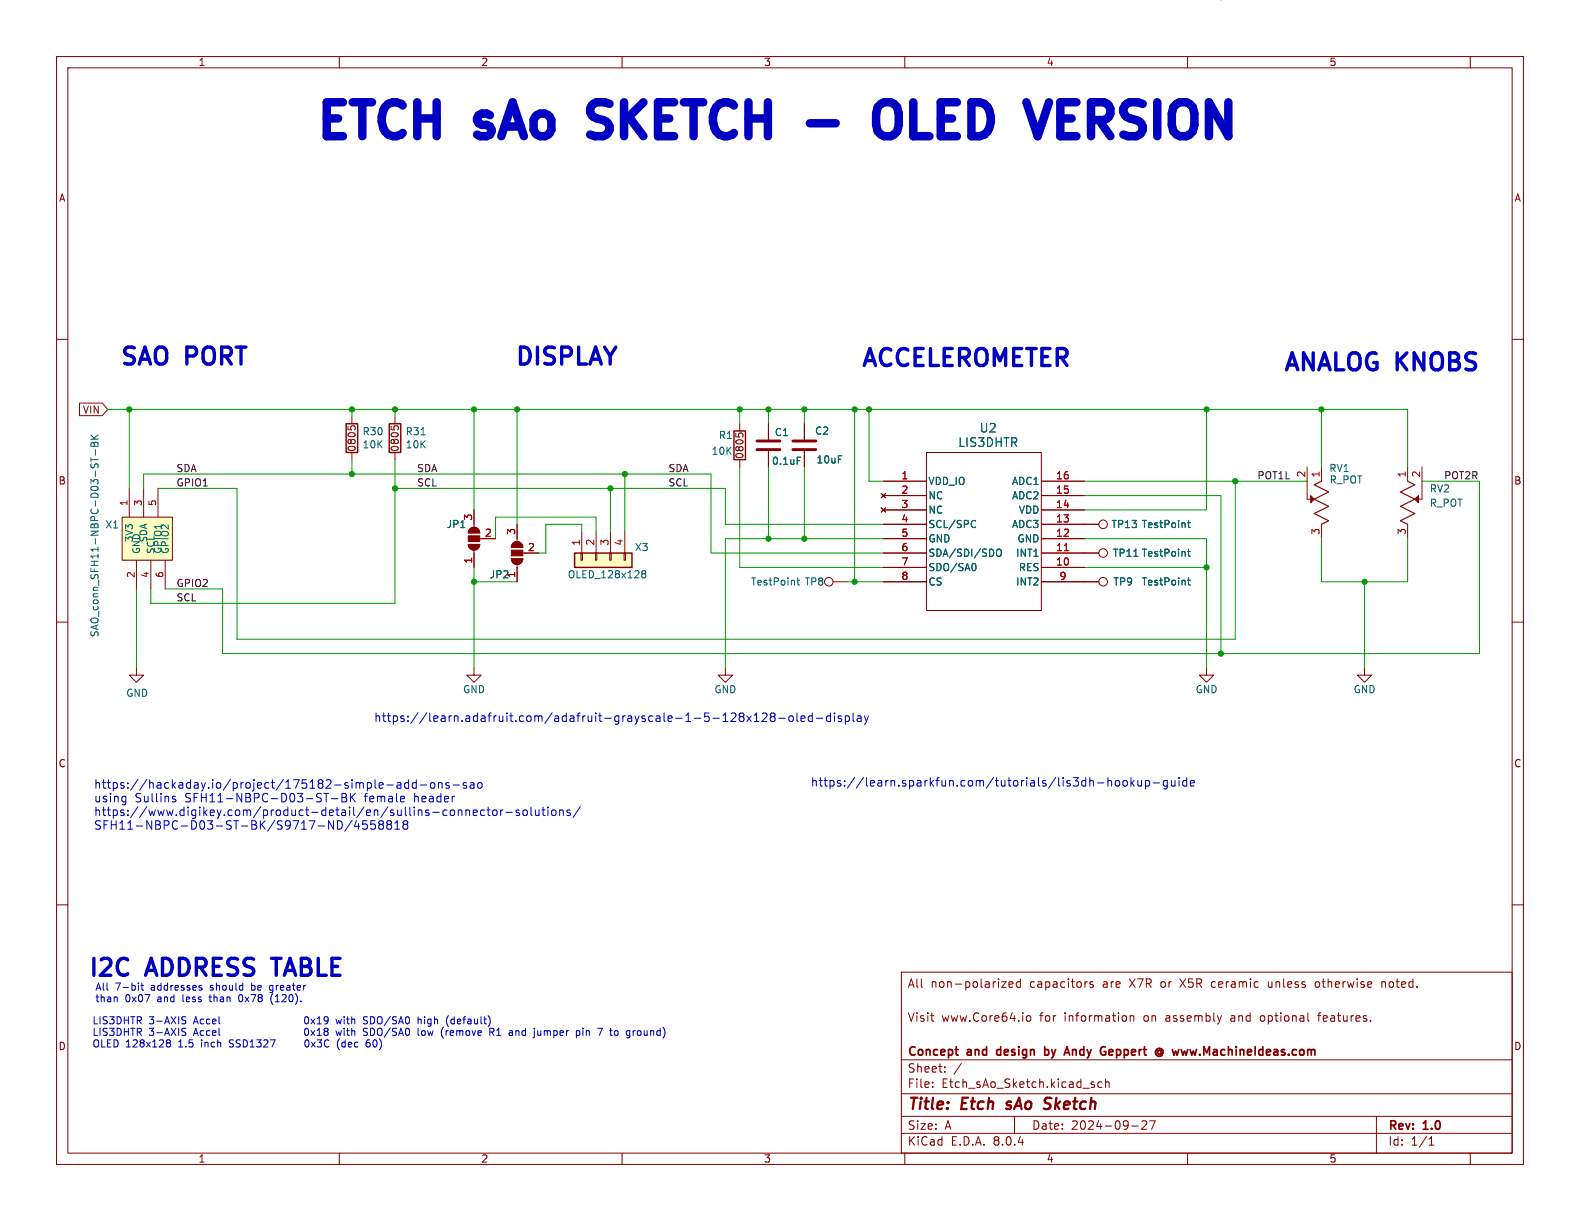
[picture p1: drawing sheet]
<svg xmlns="http://www.w3.org/2000/svg" width="279mm" height="216mm" viewBox="0 0 279 216" stroke-linecap="round" stroke-linejoin="round" font-family="sans-serif">
<g fill="none" stroke="#840000" stroke-width=".18">
<path d="M10 10h259.4v195.9h-259.4zM12 12h255.4v191.9h-255.4zM60 10v2M110 10v2M160 10v2M210 10v2M260 10v2M10 60h2M267.4 60h2M61.5 75.4v.6M62 75.5l.3-.2h.3l.2 .2M62.2 73.7v1.2"/>
<path d="M62.2 80v1.3M155.8 87.2l.8 .8M155.8 89.8l.8 .8M156.2 85.1h7.6M156.2 97.8h7.6M156.2 95.3h7.6M156.2 92.7h7.6M156.2 90.2h7.6M156.2 87.6h7.6M156.6 87.2l-.8 .8M156.6 89.8l-.8 .8M163.8 80h20.3v28h-20.3z"/>
<path d="M184.1 85.1h7.7M184.1 97.8h7.7M184.1 95.3h7.7M184.1 92.7h7.7M184.1 90.2h7.7M184.1 87.6h7.7M231.1 82.6v5.7h1.3M233.7 82.6v2.5M233.7 92.7v2.6M248.9 82.6v2.5M248.9 92.7v2.6M251.5 82.6v5.7h-1.3"/>
<path d="M10 110h2M156.2 100.3h7.6M156.2 102.9h7.6M184.1 100.3h7.7M184.1 102.9h7.7M213.4 118.1v1.3h1.2l-1.2 1.3-1.3-1.3h1.3M241.3 118.1v1.3h1.3l-1.3 1.3-1.3-1.3h1.3M267.4 110h2M10 160h2M267.4 160h2M159.4 171.9h108v32h-108zM164.6 179.6h.5"/>
<path d="M177.1 173.6h.8l-.8 1h.8M178.4 174.1l.7-.2v-.2l-.5-.1-.2 .2 .1 .7h.6M180.4 173.7l-.4-.1-.3 .3v.4l.2 .2h.5M180.4 173.1v1.5M181.6 179.7l.2-.1 .4 .1 .1 .6-.2 .2-.3 .1-.2-.2zM193.3 173.7l-.4-.1-.2 .2 .1 .2 .5 .2v.3h-.6M199.9 179.7l.2-.1 .3 .1 .1 .9M199.9 179.6v1M214.3 173.7v.7M222.9 179.7v.7M224.3 173.6v.8l.2 .2M233 179.6h.6"/>
<path d="M233.1 173.6l-.4 .1-.1 .2v.5l.5 .2M233.4 179.1l-.2 .2v1.3M244.4 173.6v1M244.9 173.7l-.3-.1-.2 .1M159.4 197.4h108M159.4 193.4h108M159.4 187.4h108M164.9 192.1v.2M164.9 191.4v.1M165 180.6h.1M167.1 189.4v.2M167.1 188.7v.1"/>
<path d="M170 188l-1.3 1.9M179.4 197.4v3M193.4 191.8l.2 .2-.2 .3M193.4 191.3l.1 .1M194.9 191.4l-.5-.1-.3 .3v.4l.2 .2h.6M195.5 191.4l.2-.1 .4 .1v.9M195.5 190.8v1.5M200.1 199.1h1.2M201.9 198.3l.6-.1 .2 .1 .1 .3-.9 1.1h.9M203.3 198.2h1l-.7 1.5M231.4 180.5l.1 .1M243.4 197.4v6.5"/>
<path d="M60 203.9v2M110 203.9v2M159.4 200.4h108M160 203.9v2M210 203.9v2M252.7 202.5h.9M252.7 201.4l.4-.4v1.5M260 203.9v2"/>
</g>
<path d="M177.9 196l.2 .1M178.1 194.9l-.1 .3 .1 .1M185.1 195.1l.5 .1M185.6 195.9l-.3 .2h-.5M185.7 194.1l-.7 .1" fill="none" stroke="#840000" stroke-width=".4"/>
<path d="M168.9 185.6h.6M169.3 186.6h.2M176.3 185.7v.7M184.7 185.6h.5l.2 .1M184.7 185.1v1.5M185.4 186.4l-.2 .2-.5-.1M188.7 185.1l.5 1.5M196.1 186.4l.2 .2h.3M196.6 185.6h-.3l-.2 .2M196.8 185.9l-.7 .2" fill="none" stroke="#840000" stroke-width=".3"/>
<path d="M233.7 85.1l-1.3 .6 2.5 1.3-2.5 1.3 2.5 1.2-2.5 1.3 2.5 1.3-1.2 .6M248.9 85.1l1.3 .6-2.6 1.3 2.6 1.3-2.6 1.2 2.6 1.3-2.6 1.3 1.3 .6" fill="none" stroke="#840000" stroke-width=".2"/>
<g fill="#840000" stroke="#840000" stroke-width=".18">
<path d="M231.8 87.6l.6 .7-.6 .6z"/>
<path d="M250.2 88.3l.6-.7v1.3z"/>
</g>
<path d="M188.2 97.4h.7" fill="none" stroke="#a90000" stroke-width=".18"/>
<path d="M172.2 92l.3 .1M172.3 99.6a.79 .79 0 0 1 0 1.3M172.5 93.2l-.3 .1M176.3 97.3l.2-.2a.43 .43 0 0 1 .6 .4v.4a.42 .42 0 0 1-.5 .5 .42 .42 0 0 1-.4-.5z" fill="none" stroke="#006464" stroke-width=".18"/>
<path d="M61.2 74.9h2v5.1h-2z" fill="none" stroke="#840000" stroke-width=".25"/>
<path d="M101.6 97.8h10.2v2.5h-10.2z" fill="#ffffc2"/>
<g fill="none" stroke="#840000" stroke-width=".18">
<path d="M69.2 75.4v.6M69.6 75.5l.3-.2h.3l.2 .2M69.8 73.7v1.2M130.1 76.6v.6M130.6 76.8l.2-.2h.3l.3 .2M130.8 74.9v1.3M69.8 80v1.3M82.8 96.3h2a1.02 1.02 0 0 1-1 1 1.02 1.02 0 0 1-1-1zM83.1 93.5a1.02 1.02 0 0 1 1.1-.2 1.02 1.02 0 0 1 .6 .9h-2zM83.8 90.2v3M83.8 97.3v3M84.8 95.3h2.8"/>
<path d="M90.4 98.8h2.1a1.02 1.02 0 0 1-1.1 1 1.02 1.02 0 0 1-1-1zM90.7 96.1a1.02 1.02 0 0 1 1.1-.3 1.02 1.02 0 0 1 .7 1h-2.1zM91.4 92.7v3.1M91.4 99.8v3.1M92.5 97.8h2.7M102.7 97.8h.3v1.3h-.3zM102.9 94v3.8M105.3 97.8h.2v1.3h-.2zM105.4 94v3.8M107.8 97.8h.3v1.3h-.3zM107.9 94v3.8M110.4 97.8h.2v1.3h-.2z"/>
<path d="M110.5 94v3.8M130.8 81.3v1.3M191.8 97.8h2.5M191.8 92.7h2.5M24.1 118.1v1.3h1.3l-1.3 1.3-1.2-1.3h1.2M83.8 118.1v1.3h1.3l-1.3 1.3-1.3-1.3h1.3M128.3 118.1v1.3h1.2l-1.2 1.3-1.3-1.3h1.3M147.3 102.9h2.6M191.8 102.9h2.5"/>
<circle cx="195.1" cy="92.7" r=".76"/>
<circle cx="195.1" cy="97.8" r=".76"/>
<circle cx="146.6" cy="102.9" r=".76"/>
<circle cx="195.1" cy="102.9" r=".76"/>
</g>
<path d="M68.8 74.9h2.1v5.1h-2.1zM129.8 76.2h2v5.1h-2zM101.6 97.8h10.2v2.5h-10.2z" fill="none" stroke="#840000" stroke-width=".25"/>
<path d="M74.5 76.9h.7M210 97.5h.5M210 92.4h.5M210.2 92v1.1l.3 .2M210.2 97.1v1.1l.3 .2M113.7 101.5l-.2-.3 .2-.3h.3l.2 .3-.2 .3M113.7 101.5l-.2 .2v.4l.2 .1 .4-.1 .1-.2-.1-.3-.1-.1M113.7 101.5h.3M140.9 102.6h.5M141.1 102.2v1.1l.3 .1M210 102.6h.5M210.2 102.2v1.1l.3 .1" fill="none" stroke="#006464" stroke-width=".18"/>
<g fill="#840000" stroke="#840000" stroke-width=".18">
<path d="M90.4 98.8h2.1a1.02 1.02 0 0 1-1.1 1 1.02 1.02 0 0 1-1-1z"/>
<path d="M90.4 97.3h2.1v1h-2.1z"/>
<path d="M90.7 96.1a1.02 1.02 0 0 1 1.1-.3 1.02 1.02 0 0 1 .7 1h-2.1z"/>
<path d="M82.8 96.3h2a1.02 1.02 0 0 1-1 1 1.02 1.02 0 0 1-1-1z"/>
<path d="M82.8 94.7h2v1.1h-2z"/>
<path d="M83.1 93.5a1.02 1.02 0 0 1 1.1-.2 1.02 1.02 0 0 1 .6 .9h-2z"/>
</g>
<path d="M21.6 91.4h8.9v7.7h-8.9z" fill="#ffffc2"/>
<g fill="none" stroke="#840000" stroke-width=".18">
<path d="M14.1 71.3h4l.9 1.1-.9 1.1h-4zM135.9 74.9v2.8M135.9 79.8v2.8M142.2 74.9v2.8M142.2 79.8v2.8M21.6 91.4h8.9v7.7h-8.9zM22.9 86.4v5M24.1 99.1v5M25.4 86.4v5M26.7 99.1v5M27.9 86.4v5M29.2 99.1v5"/>
<path d="M83.8 90.2v2.5M83.8 97.8v2.5M85.1 95.3h2.5M91.4 92.7v2.6M92.7 97.8h2.5M155.8 87.2l.8 .8M155.8 89.8l.8 .8M156.2 85.1h7.6M156.2 97.8h7.6M156.2 95.3h7.6M156.2 92.7h7.6M156.2 90.2h7.6"/>
<path d="M156.2 87.6h7.6M156.6 87.2l-.8 .8M156.6 89.8l-.8 .8M184.1 85.1h7.7M184.1 97.8h10.2M184.1 95.3h7.7M184.1 92.7h10.2M184.1 90.2h7.7M184.1 87.6h7.7M91.4 100.3v2.6M156.2 100.3h7.6M156.2 102.9h7.6"/>
<path d="M184.1 100.3h7.7M184.1 102.9h10.2"/>
</g>
<g fill="none" stroke="#006464" stroke-width=".18">
<path d="M16.1 77.6h1.2M16.1 76.9l.7 .7M16.2 78.3h.2l.3 .2 .2-.3 .3 .1 .1 .6h-1.2zM16.7 78.5v.4M16.9 79.5v1M17.3 76.9l-.7 .6M16.1 80.9v.7M16.1 81.3h1.2M141 80.8h.6M172.2 92l.3 .1M172.3 99.6a.79 .79 0 0 1 0 1.3M172.5 93.2l-.3 .1"/>
<path d="M176.3 97.3l.2-.2a.43 .43 0 0 1 .6 .4v.4a.42 .42 0 0 1-.5 .5 .42 .42 0 0 1-.4-.5zM210 97.5h.5M210 92.4h.5M210.2 92v1.1l.3 .2M210.2 97.1v1.1l.3 .2M210 102.6h.5M210.2 102.2v1.1l.3 .1"/>
</g>
<path d="M133.9 79.5h4M133.9 78h4M140.2 79.5h4.1M140.2 78h4.1" fill="none" stroke="#840000" stroke-width=".51"/>
<g fill="none" stroke="#0000c2" stroke-width=".18">
<path d="M68.4 138.8h1.1M70.3 138.5h.5l.1 .9M70.9 138.7l-.5 .1a.29 .29 0 0 0-.2 .3 .29 .29 0 0 0 .2 .3l.5-.1M72.3 138.5l-.5-.1-.3 .3v.4l.2 .2h.6M72.3 137.9v1.5M73.6 138.5l-.4-.1-.3 .3v.4l.1 .2h.6M73.6 137.9v1.5M74.3 138.8h1.2M76.2 138.5l.2-.1 .4 .1 .1 .6-.1 .2-.4 .1-.2-.2zM77.5 138.5l.3-.1 .3 .1 .1 .9M77.5 138.4v1M79.4 138.5l-.4-.1-.2 .2 .1 .2 .5 .2v.3h-.6"/>
<path d="M80.1 138.8h1.2M82.5 138.5l-.4-.1-.2 .2 .1 .2 .5 .2v.3h-.6M83.2 138.5h.6v.9M83.8 138.7l-.5 .1a.29 .29 0 0 0-.2 .3 .29 .29 0 0 0 .2 .3l.5-.1M84.6 138.5l.4-.1 .3 .3v.4l-.3 .3-.4-.1-.1-.2v-.4zM131 126.1h.4l.2 .3-.3 .3M131 126.7h.3M131.3 126.7l.2 .2 .1 .4-.3 .3h-.3M132.1 126.6l.8 1M132.9 126.6l-.8 1M133.4 127.6h.8M133.4 126.5l.4-.4v1.5"/>
<path d="M134.8 126.2l.6-.1 .2 .1v.3l-.9 1.1h.9M136.5 126.7l-.3-.3 .3-.3h.4l.2 .3-.3 .3M136.5 126.7h.3M136.5 126.7l-.3 .3 .1 .4 .2 .2h.3l.3-.3-.1-.4-.2-.2M137.7 127h1.2M139.6 126.7l.2-.1 .4 .1 .1 .6-.2 .2-.3 .1-.2-.2zM140.9 126.1v1.3l.2 .2M141.6 127.1l.8-.2-.1-.3h-.4l-.3 .2 .1 .7h.6M143.6 126.6h-.4l-.3 .3v.4l.2 .2h.5M143.6 126.1v1.5M144.4 127h1.1M146.9 126.6h-.5l-.3 .3v.4l.2 .2h.6"/>
<path d="M146.9 126.1v1.5M147.6 126.1v.1M147.6 126.6v1M148.8 126.6h-.4l-.2 .2 .1 .2 .5 .1v.4h-.6M149.5 126.6h.4l.3 .3v.4l-.1 .2h-.6M149.5 126.6v1.5M150.9 126.1v1.3l.2 .2M151.6 126.6h.6l.1 1M152.3 126.9l-.5 .1a.29 .29 0 0 0-.2 .3 .29 .29 0 0 0 .2 .3l.5-.1M152.9 126.6l.3 1M153.2 127.6l-.1 .3-.2 .2M153.6 126.6l-.4 1"/>
<path d="M195.9 137.5v1.5M195.9 138.1l.2-.1 .4 .1 .1 .9M197.3 138.1l.2-.1 .4 .1 .1 .6-.1 .2-.4 .1-.2-.1zM198.6 138.1l.3-.1 .4 .1 .1 .6-.2 .2-.3 .1-.3-.1zM200 137.5v1.5M200.1 138.4l.5 .6M200.6 138l-.6 .6M201.2 138l.1 .9 .3 .1 .3-.1M201.9 138v1M202.6 138.1l.4-.1 .3 .3v.4l-.2 .2h-.5M202.6 138v1.5M203.9 138.4h1.2"/>
<path d="M206.4 138.1l-.4-.1-.3 .3v.4l.2 .2h.5M206.4 138v1.2l-.3 .3-.3-.1M207.1 138l.1 .9 .4 .1 .2-.1M207.8 138v1M208.5 137.5v.1M208.5 138v1M209.9 138.1l-.5-.1-.3 .3v.4l.2 .2h.6M209.9 137.5v1.5M210.5 138.5l.7-.1-.1-.3-.4-.1-.2 .2 .1 .7h.5M22.1 140.8l.2 .1M22.3 140.8l-.1 1.4M22.3 141.7l-.2 .1"/>
<path d="M30.5 141.2l.5 .2 .1 .1-.1 .2-.4 .1M30.5 140.9h.5M58.6 141.2h1.2M60.5 140.3v1.5h.5l.3-.3a.39 .39 0 0 0-.3-.5M60.5 141h.5M61.3 140.7l-.3 .3M62 140.3v1.5M62.2 140.9l.6 .9M62.3 145.1l-1.3 1.9M62.8 140.3l-.8 .9M63 145.1l-.3 1h.9M63.4 145.6v1"/>
<path d="M64.2 145.1l-.1 .7 .2-.1 .5 .1 .2 .5-.3 .3-.6-.1M65.6 145.1l-.1 .7 .3-.1 .5 .1 .1 .5-.3 .3-.6-.1M67 145.5l.3 .3M67.3 145.8l-.3 .3v.4l.3 .1h.2l.3-.3v-.2l-.3-.3M67.3 145.8h.2M67.8 145.5l-.3 .3M68.4 145.5l.3 .3M68.7 145.8l-.3 .3v.2l.3 .3h.4l.2-.3-.1-.4-.2-.1M68.7 145.8h.3M69.3 145.5l-.3 .3M69.8 146.6h.9M70.3 145.1v1.5"/>
<path d="M71.3 145.5l.2 .3M71.5 145.8l-.2 .3v.2l.2 .3h.5l.1-.3-.1-.4-.2-.1M71.5 145.8h.3M72.1 145.5l-.3 .3M81.5 143.2l.2 .2v.8M82.4 143.2v1M82.4 143.4l.2-.2 .4 .1v.9M83.7 143.7l.7-.1-.1-.3-.4-.1-.2 .2 .1 .7h.5M85.7 143.3l-.4-.1-.3 .3v.4l.1 .2h.6M86.1 143.2h.6M86.3 142.7v1.3l.4 .2M87.2 143.4l.2-.2 .4 .2 .1 .5-.1 .2-.4 .1-.2-.1z"/>
<path d="M88.5 143.2v1M89 143.2l-.3 .1-.2 .2M89.5 143.6h1.1M91.8 143.3l-.3-.1-.2 .2v.2l.5 .2v.3h-.5M92.6 143.3l.4-.1 .3 .3v.4l-.3 .3-.4-.1-.1-.2v-.4zM93.9 142.7v1.3l.2 .2M94.7 143.2l.1 .9 .3 .1 .2-.1M95.3 143.2v1M95.8 143.2h.6M96 142.7v1.3l.4 .2M96.9 142.7v.2M96.9 143.2v1"/>
<path d="M97.6 143.4l.2-.2 .5 .2v.5l-.1 .2-.4 .1-.2-.1zM99 143.4l.2-.2 .3 .1 .1 .9M99 143.2v1M100.8 143.3l-.3-.1-.2 .2v.2l.5 .2v.3h-.5M102.6 142.6l-1.3 2M20.7 176.3v.8M24.5 173.8v.1M24.5 174.2v.9M25.1 173.8v1.1l.3 .2M32.4 179.8h.5M35.4 174.7h.3v.2l-.1 .2h-.3M42.4 175.9l-.2 .4 .2 .8"/>
<path d="M47.7 175.5h.1M47.7 174.4l-.1 .4 .3 .3M47.9 176.2v.9l.4 .5M54 179.8h.2a.68 .68 0 0 1 .4 .6 .68 .68 0 0 1-.4 .6 .84 .84 0 0 1-.2-1.2zM56.5 179.8l-.4 .3M61.5 179.8v1.1l.3 .1M67.3 179.8a.43 .43 0 0 0-.6 .4v.4a.43 .43 0 0 0 .6 .4M76.8 179.8v1.2M82.3 179.8l-.3 .2v1M29.5 184.3l.2 .1M29.7 183.9l-.2 .1M29.7 184.4h.2"/>
<path d="M29.7 184.4l-.2 .1M29.9 183.9l.2 .2-.2 .3M29.9 184.4l.2 .2v.4l-.2 .1-.4-.1M32.4 180.4l.3 .1 .2 .3-.3 .2h-.3M32.4 182.4l.3 .1 .2 .3-.3 .3h-.3M32.4 181.8l.5 .1M54 184l.2-.1a.68 .68 0 0 1 .5 .6 .68 .68 0 0 1-.5 .6l-.2-.1-.1-.4zM54 181.9l.2-.1a.68 .68 0 0 1 .4 .7 .68 .68 0 0 1-.4 .6 .84 .84 0 0 1-.2-1.2zM55 180.2l.7 .8M55 182.2l.7 .9M55.7 180.2l-.7 .8M55.7 182.2l-.7 .9"/>
<path d="M56.1 181h.7M56.1 183.1h.7M56.5 181.8l-.4 .4M60.9 184.3h-.2l-.3 .2 .1 .5 .4 .1M61.3 180.2h.5M61.3 182.2h.5M61.5 181.8v1.1l.3 .2M65.2 184.3l.3 .3v.3l-.3 .2M66.1 183.9l-.2 .4 .2 .8M67.3 181.8a.43 .43 0 0 0-.6 .4v.5a.43 .43 0 0 0 .6 .4M75.9 180.2l.3 .1M76.2 181h-.3"/>
<path d="M76.2 180.2v1l-.2 .3M76.6 182.2l-.3 .9-.2-.6-.2 .6M77.2 180.2l-.4 .1M80.8 182.3l.3-.1 .2 .2M81.3 182.4v.7M81.4 180.3l.1 .2-.6 .1M81.5 182.2l-.2 .2M81.9 180.2h.4M90.4 182.2l-.3 .1M90.5 182.6h-.3l-.2 .2 .1 .2 .4 .1M97.9 183h.5M97.9 182.3h.5"/>
<path d="M97.9 182.2v1.3M105.7 181.8h.8l-.5 1.3M112.2 182.2h.1M115.1 182.4l.3-.2 .2 .2"/>
</g>
<path d="M48 169.5h1.7" fill="none" stroke="#0000c2" stroke-width=".6"/>
<path d="M106.9 18.1h-1.4a1.46 1.46 0 0 0-1.2 1.4 1.46 1.46 0 0 0 1.2 1.4l1.1 .3M155.2 18.9a2.01 2.01 0 0 1 2.3-.8 2.01 2.01 0 0 1 1.4 2v2a2 2 0 0 1-2 2.1 2 2 0 0 1-2-2.1v-2zM161.5 18.1v6h2.9M195.2 18.1h-2.3v6M104.4 23.8l.8 .3h1.4M143.2 21.8h4.6M192.9 21.2h2.3" fill="none" stroke="#0000c2" stroke-width="1.5"/>
<path d="M215.9 -.1v.1" fill="none" stroke="#0000c2" stroke-width=".18" stroke-dasharray="1.7 .6"/>
<g fill="none" stroke="#009600" stroke-width=".18">
<path d="M19 72.4h229.9v10.2M22.9 72.4v14M62.2 72.4v1.3M69.8 72.4v1.3M83.8 72.4v17.8M91.4 72.4v20.3M130.8 72.4v2.5M135.9 72.4v2.5M142.2 72.4v2.5M151.1 72.4v30.5M153.7 72.4v12.7h2.5M213.4 72.4v17.8h-21.6"/>
<path d="M233.7 72.4v10.2M25.4 86.4v-2.6h100.3v14h30.5M62.2 81.3v2.5M69.8 86.4h58.5v6.3h27.9M69.8 81.3v25.4h-43.1v-2.6M102.9 94v-1.3h-6.4v5.1h-1.3M105.4 94v-2.6h-17.8v3.9M107.9 86.4v7.6M110.5 83.8v10.2M130.8 82.6v17.7h25.4M135.9 82.6v12.7M142.2 82.6v12.7"/>
<path d="M156.2 95.3h-27.9v22.8M191.8 85.1h39.3M191.8 95.3h21.6v22.8M191.8 87.6h24.1v28M218.4 85.1v27.9h-176.5v-26.6h-14M233.7 95.3v7.6h15.2v-7.6M251.5 85.1h10.1v30.5h-222.2v-11.5h-10.2M24.1 104.1v14M83.8 102.9h7.6M83.8 100.3v17.8M149.9 102.9h6.3M191.8 100.3h21.6"/>
<path d="M241.3 102.9v15.2"/>
</g>
<path d="M188.2 97.4h.7" fill="none" stroke="#a90000" stroke-width=".18"/>
<g fill="#009600" stroke="#009600" stroke-width=".18">
<circle cx="62.2" cy="72.4" r=".46"/>
<circle cx="22.9" cy="72.4" r=".46"/>
<circle cx="62.2" cy="83.8" r=".46"/>
<circle cx="215.9" cy="115.6" r=".46"/>
<circle cx="213.4" cy="100.3" r=".46"/>
<circle cx="153.7" cy="72.4" r=".46"/>
<circle cx="151.1" cy="102.9" r=".46"/>
<circle cx="241.3" cy="102.9" r=".46"/>
<circle cx="135.9" cy="95.3" r=".46"/>
<circle cx="142.2" cy="95.3" r=".46"/>
<circle cx="130.8" cy="72.4" r=".46"/>
<circle cx="135.9" cy="72.4" r=".46"/>
<circle cx="107.9" cy="86.4" r=".46"/>
<circle cx="110.5" cy="83.8" r=".46"/>
<circle cx="91.4" cy="72.4" r=".46"/>
<circle cx="69.8" cy="86.4" r=".46"/>
<circle cx="83.8" cy="102.9" r=".46"/>
<circle cx="83.8" cy="72.4" r=".46"/>
<circle cx="69.8" cy="72.4" r=".46"/>
<circle cx="142.2" cy="72.4" r=".46"/>
<circle cx="151.1" cy="72.4" r=".46"/>
<circle cx="213.4" cy="72.4" r=".46"/>
<circle cx="218.4" cy="85.1" r=".46"/>
<circle cx="233.7" cy="72.4" r=".46"/>
</g>
<g font-size="8.4" fill="#0000c2">
<text x="55.4" y="24.9">ETCH</text>
<text x="85.5" y="24.9">sAo</text>
<text x="108.8" y="24.9">SKETCH</text>
<text x="166" y="24.9">OLED</text>
<text x="196.4" y="24.9">VERSION</text>
</g>
<g font-size="4.2" fill="#0000c2">
<text x="21.1" y="64.8">SAO</text>
<text x="33.1" y="64.8">PORT</text>
<text x="90.9" y="64.8">DISPLAY</text>
<text x="152.1" y="65">ACCELEROMETER</text>
<text x="226.8" y="65.8">ANALOG KNOBS</text>
<text x="15.5" y="172.9">I2C</text>
<text x="26.3" y="172.9">ADDRESS</text>
<text x="49.7" y="172.9">TABLE</text>
</g>
<g font-size="2.8" fill="#840000">
<text x="160.4" y="196.8">Title:</text>
<text x="170.1" y="196.8">Etch</text>
<text x="178.9" y="196.8">sAo</text>
<text x="186.3" y="196.8">Sketch</text>
</g>
<g font-size="2.1" fill="#006464">
<text x="173.2" y="76.7">U2</text>
<text x="169.3" y="79.2">LIS3DHTR</text>
</g>
<g font-size="2.1" fill="#0000c2">
<text x="66" y="127.8">https://learn.adafruit.com/adafruit-grayscale-1-5-128x128-oled-display</text>
<text x="16.5" y="139.6">https://hackaday.io/project/175182-simple-add-ons-sao</text>
<text x="16.5" y="142">using</text>
<text x="23.8" y="142">Sullins</text>
<text x="32.8" y="142">SFH11-NBPC-D03-ST-BK</text>
<text x="64.6" y="142">female</text>
<text x="73.5" y="142">header</text>
<text x="143.3" y="139.2">https://learn.sparkfun.com/tutorials/lis3dh-hookup-guide</text>
<text x="16.5" y="144.4">https://www.digikey.com/product-detail/en/sullins-connector-solutions/</text>
<text x="16.5" y="146.8">SFH11-NBPC-D03-ST-BK/S9717-ND/4558818</text>
</g>
<g font-size="2.1" fill="#840000">
<text x="160.4" y="174.9">All</text>
<text x="164.6" y="174.9">non-polarized</text>
<text x="182.1" y="174.9">capacitors</text>
<text x="195.2" y="174.9">are</text>
<text x="200" y="174.9">X7R</text>
<text x="205.7" y="174.9">or</text>
<text x="209.3" y="174.9">X5R</text>
<text x="214.9" y="174.9">ceramic</text>
<text x="225.1" y="174.9">unless</text>
<text x="233.6" y="174.9">otherwise</text>
<text x="245.5" y="174.9">noted.</text>
<text x="160.4" y="180.9">Visit</text>
<text x="166.5" y="180.9">www.Core64.io</text>
<text x="183.9" y="180.9">for</text>
<text x="188.4" y="180.9">information</text>
<text x="202.5" y="180.9">on</text>
<text x="206.5" y="180.9">assembly</text>
<text x="218.2" y="180.9">and</text>
<text x="223.6" y="180.9">optional</text>
<text x="234" y="180.9">features.</text>
<text x="160.4" y="189.9">Sheet:</text>
<text x="160.4" y="187.1">Concept</text>
<text x="171.1" y="187.1">and</text>
<text x="177" y="187.1">design</text>
<text x="186" y="187.1">by</text>
<text x="190.2" y="187.1">Andy</text>
<text x="197.1" y="187.1">Geppert</text>
<text x="207.4" y="187.1">@ www.MachineIdeas.com</text>
<text x="160.4" y="192.6">File:</text>
<text x="166.5" y="192.6">Etch_sAo_Sketch.kicad_sch</text>
<text x="160.4" y="202.8">KiCad</text>
<text x="160.4" y="200">Size:</text>
<text x="167.1" y="200">A</text>
<text x="168.1" y="202.8">E.D.A.</text>
<text x="175.7" y="202.8">8.0.4</text>
<text x="182.4" y="200">Date:</text>
<text x="189.4" y="200">2024-09-27</text>
<text x="245.4" y="200.2">Rev:</text>
<text x="245.4" y="202.8">Id:</text>
<text x="249.5" y="202.8">1/1</text>
<text x="251.8" y="200.2">1.0</text>
</g>
<g font-size="1.8" fill="#840000">
<text x="35" y="11.9">1</text>
<text x="85" y="11.9">2</text>
<text x="135" y="11.9">3</text>
<text x="185" y="11.9">4</text>
<text x="235" y="11.9">5</text>
<text x="10.3" y="35.9">A</text>
<text x="267.7" y="35.9">A</text>
<text x="14.6" y="73.3">VIN</text>
<text x="63.1" y="80" transform="rotate(-90 63.1 80)">0805</text>
<text x="70.7" y="80" transform="rotate(-90 70.7 80)">0805</text>
<text x="131.7" y="81.3" transform="rotate(-90 131.7 81.3)">0805</text>
<text x="10.3" y="85.9">B</text>
<text x="267.7" y="85.9">B</text>
<text x="10.3" y="135.9">C</text>
<text x="267.7" y="135.9">C</text>
<text x="10.3" y="185.9">D</text>
<text x="267.7" y="185.9">D</text>
<text x="35" y="205.8">1</text>
<text x="85" y="205.8">2</text>
<text x="135" y="205.8">3</text>
<text x="185" y="205.8">4</text>
<text x="235" y="205.8">5</text>
</g>
<g font-size="1.8" fill="#006464">
<text x="64" y="77.2">R30</text>
<text x="71.6" y="77.2">R31</text>
<text x="127" y="77.8">R1</text>
<text x="136.9" y="77.3">C1</text>
<text x="144" y="77.1">C2</text>
<text x="64" y="79.5">10K</text>
<text x="71.6" y="79.5">10K</text>
<text x="125.7" y="80.6">10K</text>
<text x="136.4" y="82.4">0.1uF</text>
<text x="144.3" y="82.1">10uF</text>
<text x="235" y="83.7">RV1</text>
<text x="164.1" y="86">VDD_IO</text>
<text x="164.1" y="88.5">NC</text>
<text x="178.9" y="88.5">ADC2</text>
<text x="178.9" y="86">ADC1</text>
<text x="235" y="85.7">R_POT</text>
<text x="252.7" y="87.3">RV2</text>
<text x="252.7" y="89.8">R_POT</text>
<text x="18.5" y="93.6">X1</text>
<text x="78.9" y="93.6">JP1</text>
<text x="164.1" y="91">NC</text>
<text x="164.1" y="93.6">SCL/SPC</text>
<text x="178.9" y="93.6">ADC3</text>
<text x="180.1" y="91">VDD</text>
<text x="196.5" y="93.6">TP13 TestPoint</text>
<text x="112.2" y="97.6">X3</text>
<text x="164.1" y="96.1">GND</text>
<text x="164.1" y="98.7">SDA/SDI/SDO</text>
<text x="164.1" y="101.2">SDO/SA0</text>
<text x="179.6" y="98.7">INT1</text>
<text x="179.8" y="96.1">GND</text>
<text x="180.1" y="101.2">RES</text>
<text x="196.7" y="98.7">TP11 TestPoint</text>
<text x="86.5" y="102.5">JP2</text>
<text x="100.3" y="102.5">OLED_128x128</text>
<text x="132.7" y="103.7">TestPoint</text>
<text x="142.2" y="103.7">TP8</text>
<text x="164.1" y="103.7">CS</text>
<text x="179.6" y="103.7">INT2</text>
<text x="196.8" y="103.7">TP9</text>
<text x="201.8" y="103.7">TestPoint</text>
<text x="17.6" y="112.8" transform="rotate(-90 17.6 112.8)">SAO_conn_SFH11-NBPC-D03-ST-BK</text>
<text x="22.2" y="123.4">GND</text>
<text x="81.8" y="122.8">GND</text>
<text x="126.2" y="122.8">GND</text>
<text x="211.3" y="122.8">GND</text>
<text x="239.3" y="122.8">GND</text>
</g>
<g font-size="1.8" fill="#0f0f0f">
<text x="31.1" y="83.6">SDA</text>
<text x="73.7" y="83.6">SDA</text>
<text x="118.1" y="83.6">SDA</text>
<text x="31.1" y="86.1">GPIO1</text>
<text x="73.7" y="86.1">SCL</text>
<text x="118.1" y="86.1">SCL</text>
<text x="222.2" y="84.8">POT1L</text>
<text x="255.3" y="84.8">POT2R</text>
<text x="31.1" y="106.4">SCL</text>
<text x="31.1" y="103.9">GPIO2</text>
</g>
<g font-size="1.8" fill="#a90000">
<text x="159.3" y="84.8">1</text>
<text x="159.3" y="87.4">2</text>
<text x="159.3" y="89.9">3</text>
<text x="186.6" y="89.9">14</text>
<text x="186.6" y="87.4">15</text>
<text x="186.6" y="84.8">16</text>
<text x="230.9" y="84.5" transform="rotate(-90 230.9 84.5)">2</text>
<text x="233.4" y="84.5" transform="rotate(-90 233.4 84.5)">1</text>
<text x="248.7" y="84.5" transform="rotate(-90 248.7 84.5)">1</text>
<text x="251.2" y="84.5" transform="rotate(-90 251.2 84.5)">2</text>
<text x="83.6" y="92.1" transform="rotate(-90 83.6 92.1)">3</text>
<text x="85.7" y="95">2</text>
<text x="91.2" y="94.7" transform="rotate(-90 91.2 94.7)">3</text>
<text x="159.3" y="92.5">4</text>
<text x="159.3" y="95">5</text>
<text x="186.6" y="95">12</text>
<text x="186.6" y="92.5">13</text>
<text x="233.4" y="94.7" transform="rotate(-90 233.4 94.7)">3</text>
<text x="248.7" y="94.7" transform="rotate(-90 248.7 94.7)">3</text>
<text x="83.6" y="99.8" transform="rotate(-90 83.6 99.8)">1</text>
<text x="93.3" y="97.5">2</text>
<text x="102.6" y="96.6" transform="rotate(-90 102.6 96.6)">1</text>
<text x="105.2" y="96.6" transform="rotate(-90 105.2 96.6)">2</text>
<text x="107.7" y="96.6" transform="rotate(-90 107.7 96.6)">3</text>
<text x="110.2" y="96.6" transform="rotate(-90 110.2 96.6)">4</text>
<text x="159.3" y="97.5">6</text>
<text x="159.3" y="100.1">7</text>
<text x="186.6" y="100.1">10</text>
<text x="186.6" y="97.5">11</text>
<text x="91.2" y="102.3" transform="rotate(-90 91.2 102.3)">1</text>
<text x="159.3" y="102.6">8</text>
<text x="187.3" y="102.6">9</text>
</g>
<g font-size="1.8" fill="#0000c2">
<text x="16.8" y="175.3">All</text>
<text x="16.8" y="177.3">than</text>
<text x="20.4" y="175.3">7-bit</text>
<text x="22.1" y="177.3">0x07</text>
<text x="26.8" y="175.3">addresses</text>
<text x="27.9" y="177.3">and</text>
<text x="32.6" y="177.3">less</text>
<text x="37.5" y="175.3">should</text>
<text x="37.5" y="177.3">than</text>
<text x="42.9" y="177.3">0x78</text>
<text x="44.9" y="175.3">be</text>
<text x="48.3" y="175.3">greater</text>
<text x="48.7" y="177.3">(120).</text>
<text x="16.3" y="181.2">LIS3DHTR</text>
<text x="16.3" y="183.3">LIS3DHTR</text>
<text x="16.3" y="185.3">OLED 128x128</text>
<text x="26.3" y="181.2">3-AXIS</text>
<text x="26.3" y="183.3">3-AXIS</text>
<text x="31.7" y="185.3">1.5</text>
<text x="34.4" y="181.2">Accel</text>
<text x="34.4" y="183.3">Accel</text>
<text x="35.9" y="185.3">inch</text>
<text x="41" y="185.3">SSD1327</text>
<text x="55.4" y="185.3">0x3C</text>
<text x="57" y="181.2">0x19</text>
<text x="57" y="183.3">0x18</text>
<text x="61.3" y="185.3">(dec</text>
<text x="62.8" y="181.2">with</text>
<text x="62.8" y="183.3">with</text>
<text x="66.6" y="185.3">60)</text>
<text x="67.8" y="181.2">SDO/SA0</text>
<text x="67.8" y="183.3">SDO/SA0</text>
<text x="77.6" y="181.2">high</text>
<text x="77.6" y="183.3">low</text>
<text x="81.9" y="183.3">(remove</text>
<text x="82.8" y="181.2">(default)</text>
<text x="90.7" y="183.3">R1</text>
<text x="94.3" y="183.3">and</text>
<text x="99" y="183.3">jumper</text>
<text x="106.6" y="183.3">pin</text>
<text x="110.7" y="183.3">7</text>
<text x="113.1" y="183.3">to</text>
<text x="116.1" y="183.3">ground)</text>
</g>
<g font-size="1.7" fill="#a90000">
<text x="22.6" y="89.6" transform="rotate(-90 22.6 89.6)">1</text>
<text x="25.1" y="89.6" transform="rotate(-90 25.1 89.6)">3</text>
<text x="27.7" y="89.6" transform="rotate(-90 27.7 89.6)">5</text>
<text x="23.9" y="102.3" transform="rotate(-90 23.9 102.3)">2</text>
<text x="26.4" y="102.3" transform="rotate(-90 26.4 102.3)">4</text>
<text x="29" y="102.3" transform="rotate(-90 29 102.3)">6</text>
</g>
<g font-size="1.7" fill="#006464">
<text x="23.7" y="96" transform="rotate(-90 23.7 96)">3V3</text>
<text x="25" y="98" transform="rotate(-90 25 98)">GND</text>
<text x="26.2" y="96" transform="rotate(-90 26.2 96)">SDA</text>
<text x="27.5" y="98" transform="rotate(-90 27.5 98)">SCL</text>
<text x="28.8" y="98" transform="rotate(-90 28.8 98)">GPIO1</text>
<text x="30" y="98" transform="rotate(-90 30 98)">GPIO2</text>
</g>
</svg>
